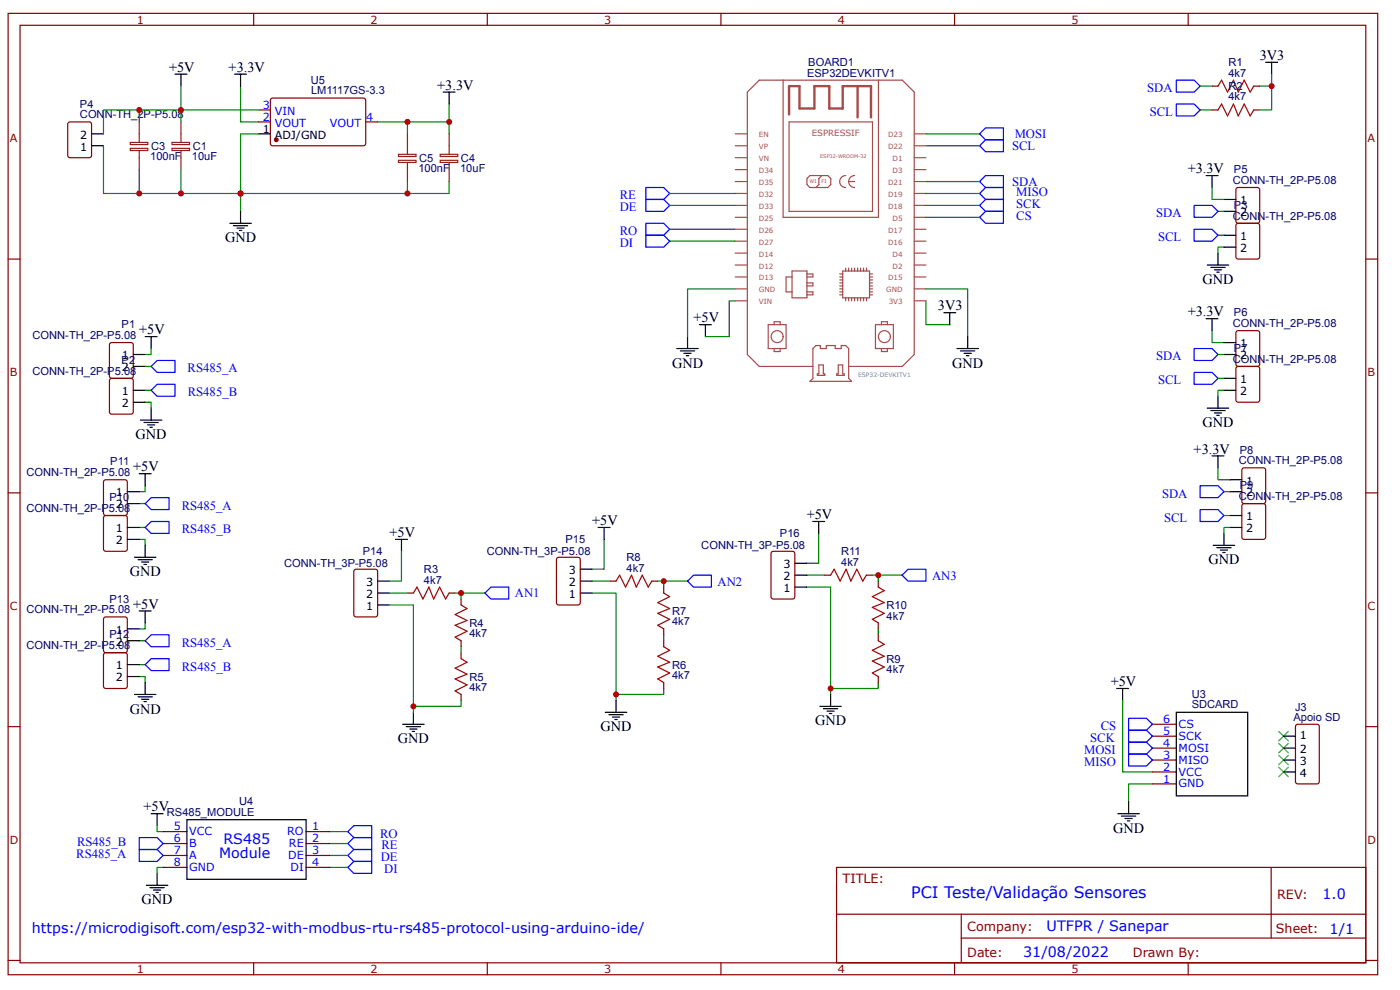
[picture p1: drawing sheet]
<svg xmlns="http://www.w3.org/2000/svg" width="297mm" height="210mm" viewBox="0 0 297 210" stroke-linecap="round" stroke-linejoin="round" font-family="sans-serif">
<g fill="none" stroke="#800" stroke-width=".25">
<path d="M1.7 2.8h290.6v203.9h-290.6zM4.3 5.4h285.5v198.7h-285.5zM53.8 2.8v2.6M103.4 2.8v2.6M152.9 2.8v2.6M202.5 2.8v2.6M252.1 2.8v2.6M257.1 18.3h1.3M266 18.3h1.2M14.5 26l.4-.2h4l.4 .3 .1 6.8-.2 .4-4.3 .1-.4-.2-.1-6.8zM57.5 20.9l.4-.1h19.4l.3 .5-.1 9.3-.4 .3h-19.4l-.3-.5v-9.1zM257.1 23.3h1.3"/>
<path d="M262.3 39.9l.4-.1h4l.5 .2v6.8l-.2 .5h-4.3l-.4-.2-.1-6.8zM266 23.3h1.2M1.7 54.9h2.6M262.3 47.5l.4-.2h4l.5 .3v6.8l-.2 .4-4.3 .1-.4-.2-.1-6.9zM289.8 54.9h2.5M23.4 72.8l.3-.2h4.1l.4 .3 .1 6.8-.3 .4-4.3 .1-.4-.2-.1-6.9zM262.3 70.2l.4-.1h4l.5 .2v6.9l-.2 .4-4.3 .1-.4-.2-.1-6.9zM262.3 77.8l.4-.1h4l.5 .2v6.9l-.2 .4-4.3 .1-.4-.3-.1-6.8zM23.4 80.4l.3-.2h4.1l.4 .2 .1 6.9-.3 .4-4.3 .1-.4-.2-.1-6.9zM263.6 99.3l.4-.1h4l.4 .2 .1 6.9-.2 .4-4.3 .1-.5-.3v-6.8zM1.7 104.5h2.6M263.6 106.9l.4-.1h4l.4 .2 .1 6.8-.2 .5-4.3 .1-.5-.3v-6.8z"/>
<path d="M289.8 104.5h2.5M1.7 154.1h2.6M244.5 158.6h5M244.5 156.1h5M244.5 153.6h5M275 153.7l.3-.1h4.1l.5 .3v11.8l-.3 .5h-4.3l-.4-.3-.1-11.8zM289.8 154.1h2.5M34.6 178.8h5.1M34.6 176.3h5.1M64.9 178.8h5.1M64.9 176.3h5.1M244.5 166.2h5"/>
<path d="M244.5 163.7h5M244.5 161.1h5M34.6 183.9h5.1M34.6 181.4h5.1M64.9 183.9h5.1M64.9 181.4h5.1M177.5 183.9h112.3v20.2h-112.3zM177.5 193.8h112.2M203.9 198.9h85.8M203.9 193.8v10.1M269.7 183.9v15M1.7 203.6h2.6"/>
<path d="M53.8 204.1v2.6M103.4 204.1v2.6M152.9 204.1v2.6M202.5 204.1v2.6M252.1 204.1v2.6M289.8 203.6h2.5"/>
</g>
<g fill="none" stroke="#080" stroke-width=".25">
<path d="M38.4 18.3v5h-8.9v2.5M51 18.3v7.5h3.8M254.6 18.3h2.5M267.2 18.3h2.6M269.8 15.7v7.6h-2.6M22 30.9v10.1h64.4M38.4 23.3v2.5M38.4 36v5M95.3 22.1v3.7h-15.2M196.4 38.5h11.4M196.4 30.9h11.4M196.4 28.4h11.4"/>
<path d="M254.6 23.3h2.5M257.1 39.8v2.5h2.6M142.1 48.6h13.9M142.1 41h13.9M142.1 43.5h13.9M142.1 51.1h13.9M196.4 41h11.4M196.4 43.5h11.4M196.4 46.1h11.4M258.4 49.9h1.3M258.4 44.8h1.3M259.7 52.4h-1.3v1.3"/>
<path d="M30.8 77.7h1.3M156 61.2h-10.1v10.2M156 63.8h-1.3v7.6h-5M196.4 63.8v5h5.1M196.4 61.2h8.9v10.2M257.1 70.1v2.5h2.6M258.4 75.2h1.3M30.8 85.3h1.3v1.2M30.8 82.7h1.3M258.4 99.2v2.5h2.5M258.4 80.2h1.3M259.7 82.7h-1.3v1.3"/>
<path d="M259.7 104.2h1.2M259.7 109.3h1.2M260.9 111.8h-1.2v1.3M238.2 148.5v15.2h6.3M33.3 175v1.3h1.3M70 178.8h3.8M70 176.3h3.8M244.5 166.2h-5.1v3.8M34.6 183.9h-1.3v1.3M70 183.9h3.8M70 181.4h3.8"/>
</g>
<g fill="none" stroke="#000" stroke-width=".25">
<path d="M37.1 15.7h2.6M38.4 15.7v2.6M49.8 15.7h2.5M51 15.7v2.6M268.5 13.2h2.5M269.8 13.2v2.5M19.4 30.9h2.6M19.4 28.4h2.6M255.9 37.2h2.5M257.1 37.2v2.6M256.1 56.2h4.6M256.9 56.7h3"/>
<path d="M257.6 57.2h1.6M258.1 57.7h.5M258.4 53.7v2.5M259.7 49.9h2.5M259.7 52.4h2.5M259.7 42.3h2.5M259.7 44.8h2.5M28.3 75.2h2.5M28.3 77.7h2.5M30.8 71.4h2.5M32.1 71.4v2.5M143.6 73.9h4.5"/>
<path d="M144.3 74.4h3.1M145.1 74.9h1.5M145.6 75.4h.5M145.9 71.4v2.5M148.4 68.8h2.5M149.7 68.8v2.6M200.2 66.3h2.6M201.5 66.3v2.5M203 73.9h4.6M203.8 74.4h3M204.5 74.9h1.5M205 75.4h.5"/>
<path d="M205.3 71.4v2.5M255.9 67.6h2.5M257.1 67.6v2.5M259.7 75.2h2.5M259.7 72.6h2.5M28.3 82.7h2.5M28.3 85.3h2.5M29.8 89.1h4.5M30.6 89.6h3M31.3 90.1h1.5M31.8 90.6h.5M32.1 86.5v2.6"/>
<path d="M256.1 86.5h4.6M256.9 87h3M257.1 96.7h2.6M257.6 87.5h1.6M258.1 88.1h.5M258.4 84v2.5M258.4 96.7v2.5M259.7 82.7h2.5M259.7 80.2h2.5M257.4 115.6h4.5M258.1 116.1h3.1M258.9 116.6h1.5"/>
<path d="M259.4 117.1h.5M259.7 113.1v2.5M260.9 101.7h2.6M260.9 104.2h2.6M260.9 109.3h2.6M260.9 111.8h2.6M236.9 146h2.5M238.2 146v2.5M249.5 151h15.2v17.7h-15.2zM272.3 156.1h2.5M272.3 158.6h2.5M32.1 172.5h2.5"/>
<path d="M33.3 172.5v2.5M39.7 173.8h25.2v12.6h-25.2zM237.2 172.5h4.5M237.9 173h3M238.7 173.5h1.5M239.2 174h.5M239.4 170v2.5M272.3 161.1h2.5M272.3 163.7h2.5M31.1 187.7h4.5M31.8 188.2h3M32.6 188.7h1.5"/>
<path d="M33.1 189.2h.5M33.3 185.2v2.5"/>
</g>
<g fill="#000">
<path d="M271.3 157.6l2 2zM273.3 157.6l-2 2z"/>
<path d="M271.3 155.1l2 2zM273.3 155.1l-2 2z"/>
<path d="M271.3 162.7l2 2zM273.3 162.7l-2 2z"/>
<path d="M271.3 160.1l2 2zM273.3 160.1l-2 2z"/>
</g>
<path d="M271.3 157.6l2 2M271.3 155.1l2 2M273.3 157.6l-2 2M273.3 155.1l-2 2M271.3 162.7l2 2M271.3 160.1l2 2M273.3 162.7l-2 2M273.3 160.1l-2 2" fill="none" stroke="#3c3" stroke-width=".25"/>
<g fill="none" stroke="#00f" stroke-width=".25">
<path d="M249.5 17h3.8l1.3 1.3-1.3 1.2h-3.8zM137 39.8h3.8l1.3 1.2-1.3 1.3h-3.8zM207.8 38.5l1.3-1.3h3.8v2.6h-3.8zM207.8 30.9l1.3-1.3h3.8v2.6h-3.8zM207.8 28.4l1.3-1.3h3.8v2.5h-3.8zM249.5 22.1h3.8l1.3 1.2-1.3 1.3h-3.8zM137 49.9h3.8l1.3 1.2-1.3 1.3h-3.8zM137 42.3h3.8l1.3 1.2-1.3 1.3h-3.8zM137 47.3h3.8l1.3 1.3-1.3 1.3h-3.8zM207.8 41l1.3-1.2h3.8v2.5h-3.8zM207.8 46.1l1.3-1.3h3.8v2.5h-3.8zM207.8 43.5l1.3-1.2h3.8v2.5h-3.8z"/>
<path d="M253.3 43.5h3.8l1.3 1.3-1.3 1.3h-3.8zM253.3 48.6h3.8l1.3 1.3-1.3 1.2h-3.8zM32.1 77.7l1.2-1.3h3.8v2.6h-3.8zM253.3 79h3.8l1.3 1.2-1.3 1.3h-3.8zM253.3 73.9h3.8l1.3 1.3-1.3 1.2h-3.8zM32.1 82.7l1.2-1.2h3.8v2.5h-3.8zM254.6 108h3.8l1.3 1.3-1.3 1.3h-3.8zM254.6 103h3.8l1.3 1.2-1.3 1.3h-3.8zM239.4 157.3h3.8l1.3 1.3-1.3 1.3h-3.8zM239.4 152.3h3.8l1.3 1.3-1.3 1.2h-3.8zM239.4 159.9h3.8l1.3 1.2-1.3 1.3h-3.8zM239.4 154.8h3.8l1.3 1.3-1.3 1.2h-3.8z"/>
<path d="M29.5 177.6h3.8l1.3 1.2-1.3 1.3h-3.8zM75.1 175h3.8v2.6h-3.8l-1.3-1.3zM75.1 177.6h3.8v2.5h-3.8l-1.3-1.3zM29.5 180.1h3.8l1.3 1.3-1.3 1.2h-3.8zM75.1 180.1h3.8v2.5h-3.8l-1.3-1.2zM75.1 182.6h3.8v2.6h-3.8l-1.3-1.3z"/>
</g>
<path d="M27.6 30.2h3.8v.5h-3.8zM27.6 31.5h3.8v.4h-3.8zM29.5 25.8v4.3M29.5 31.9v4.1M36.5 30.2h3.7v.5h-3.7zM36.5 31.5h3.7v.4h-3.7zM38.4 25.8v4.3M38.4 31.9v4.1" fill="none" stroke="#8d2323" stroke-width=".25"/>
<g fill="none" stroke="#a54b4b" stroke-width=".25">
<path d="M166.1 17v29.1h20.3v-29.1M156 38.5h2.5M156 36h2.5M156 33.4h2.5M156 30.9h2.5M156 28.4h2.5M167.4 25.8h17.7v19h-17.7zM171.8 37.2h3.8l.7 .7v1.2l-.7 .7h-3.8l-.6-.7v-1.2zM174.4 37.2l-.7 .7v1.2l-.6 .7M179.4 37.2a1.26 1.26 0 0 0-1.3 1.3 1.26 1.26 0 0 0 1.3 1.3M180 38.5a1.26 1.26 0 0 0 1.3 1.3M180 38.5h1.3"/>
<path d="M181.3 37.2a1.26 1.26 0 0 0-1.3 1.3M194 38.5h2.4M194 36h2.4M194 33.4h2.4M194 30.9h2.4M194 28.4h2.4M156 58.7h2.5M156 56.2h2.5M156 53.7h2.5M156 51.1h2.5M156 48.6h2.5M156 46.1h2.5"/>
<path d="M156 43.5h2.5M156 41h2.5M168 58.7h-1.2v3.2h1.2M168 57.5h3.2v5.6h-3.2zM171.2 58.1h1.3v.6h-1.3M171.2 60h1.3v.6h-1.3M178.1 58.7h.7M178.1 60h.7M178.1 58.1h.7M178.1 59.4h.7M178.8 57.5h5.7v5.6h-5.7zM179.4 56.8v.7"/>
<path d="M180 56.8v.7M180.7 56.8v.7M181.3 56.8v.7M181.9 56.8v.7M182.6 56.8v.7M183.2 56.8v.7M183.8 56.8v.7M184.5 58.7h.6M184.5 60h.6M184.5 58.1h.6M184.5 59.4h.6M194 58.7h2.4"/>
<path d="M194 56.2h2.4M194 53.7h2.4M194 51.1h2.4M194 48.6h2.4M194 46.1h2.4M194 43.5h2.4M194 41h2.4M156 63.8h2.5M156 61.2h2.5M163 68.8h3.8v5.1h-3.8zM164.2 68.8v-.6h1.3v.6M164.2 73.9v.6h1.3v-.6"/>
<path d="M171.2 61.9h1.3v.6h-1.3M172.5 77.7h-11.4l-2.6-2.5v-55.7l2.6-2.5h30.3l2.6 2.5v55.7l-2.6 2.5h-11.4M172.5 73.9l.6-.6h.9v.6h1.3v-.6h1.9v.6h1.3v-.6h.9l.6 .6v6.3l.7 .6h-8.9l.7-.6zM173.7 77.4h1v1.9h.3v.3h-1.6v-.3h.3zM177.8 77.4h1v1.9h.3v.3h-1.6v-.3h.3zM178.1 61.2h.7M178.1 61.9h.7M178.1 62.5h.7M178.1 60.6h.7M179.4 63.1v.7M180 63.1v.7M180.7 63.1v.7"/>
<path d="M181.3 63.1v.7M181.9 63.1v.7M182.6 63.1v.7M183.2 63.1v.7M183.8 63.1v.7M184.5 61.2h.6M184.5 61.9h.6M184.5 62.5h.6M184.5 60.6h.6M185.7 68.8h3.8v5.1h-3.8zM187 68.8v-.6h1.3v.6M187 73.9v.6h1.3v-.6"/>
<path d="M194 63.8h2.4M194 61.2h2.4"/>
<circle cx="164.9" cy="71.4" r="1.26"/>
<circle cx="187.6" cy="71.4" r="1.26"/>
</g>
<path d="M181.9 18.3v6.6M167.4 24.3v-6h2.2v4.7h3.2v-4.7h3.1v4.7h2.9v-4.7h6v6.6" fill="none" stroke="#a54b4b" stroke-width=".51"/>
<path d="M258.4 18.3l.8-1.3 1.2 2.5 1.3-2.5 1 2.5 1.3-2.5 1.2 2.5 .8-1.2M258.4 23.3l.8-1.2 1.2 2.5 1.3-2.5 1 2.5 1.3-2.5 1.2 2.5 .8-1.3" fill="none" stroke="#a00000" stroke-width=".25"/>
<circle cx="58.6" cy="29.6" r=".38" fill="#800"/>
<g fill="none" stroke="#800" stroke-width=".25">
<path d="M54.8 25.8h2.6M54.8 23.3h2.6M77.6 25.8h2.5M22.1 109.4l.4-.1h4l.4 .2 .1 6.9-.2 .4-4.3 .1-.5-.2v-6.9zM22.1 101.9l.4-.2h4l.4 .2 .1 6.9-.2 .4-4.3 .1-.5-.2v-6.9zM118.2 118.3l.4-.2h4l.5 .4v9.3l-.3 .4-4.2 .1-.5-.3-.1-9.3zM163.7 117l.4-.1h4l.5 .3v9.3l-.3 .5h-4.2l-.5-.3v-9.3zM22.1 138.5l.4-.1h4l.4 .2 .1 6.9-.2 .4-4.3 .1-.5-.3v-6.8zM22.1 130.9l.4-.1h4l.4 .2 .1 6.9-.2 .4-4.3 .1-.5-.2v-6.9zM75.2 120.8l.4-.1h4l.5 .3v9.3l-.3 .5h-4.2l-.5-.3v-9.3zM86.4 125.7h1.3M95.3 125.7h1.3"/>
<path d="M97.8 127v1.3M97.8 135.8v1.3M97.8 138.4v1.2M129.4 123.2h1.3M138.3 123.2h1.2M140.8 124.5v1.2M140.8 133.3v1.3M140.8 135.8v1.3M174.9 121.9h1.3M183.8 121.9h1.3M186.3 123.2v1.3M186.3 132.1v1.2"/>
<path d="M186.3 134.6v1.2M97.8 147.2v1.3M140.8 144.7v1.3M186.3 143.4v1.3"/>
<circle cx="58.6" cy="29.6" r=".38"/>
</g>
<g fill="none" stroke="#000" stroke-width=".25">
<path d="M94 19.5h2.6M95.3 19.5v2.6M54.8 28.4h2.6M48.8 47.3h4.5M49.5 47.8h3.1M50.3 48.4h1.5M50.8 48.9h.5M51 44.8v2.5M27 111.8h2.5M27 114.4h2.5M27 104.2h2.5M27 106.8h2.5"/>
<path d="M28.5 118.1h4.6M29.3 118.7h3M29.5 100.4h2.6M30 119.2h1.6M30.6 119.7h.5M30.8 100.4v2.6M30.8 115.6v2.5M83.9 114.4h2.5M85.2 114.4v2.5M126.9 111.8h2.5M128.2 111.8v2.6M168.6 119.4h2.6"/>
<path d="M172.4 110.6h2.5M173.7 110.6v2.5M27 133.3h2.5M27 135.8h2.5M29.5 129.5h2.6M30.8 129.5v2.6M80.1 125.7h2.5M80.1 128.3h2.5M80.1 123.2h2.5M123.1 125.7h2.5M123.1 123.2h2.5M123.1 120.7h2.5"/>
<path d="M168.6 121.9h2.6M168.6 124.5h2.6M27 140.9h2.5M27 143.4h2.5M28.5 147.2h4.6M29.3 147.7h3M30 148.2h1.6M30.6 148.7h.5M30.8 144.7v2.5M85.4 153.6h4.6M86.2 154.1h3M86.9 154.6h1.6"/>
<path d="M87.4 155.1h.6M87.7 151v2.6M128.4 151h4.6M129.2 151.5h3M129.9 152h1.5M130.4 152.5h.5M130.7 148.5v2.5M173.9 149.8h4.6M174.7 150.3h3M175.5 150.8h1.5M176 151.3h.5M176.2 147.2v2.6"/>
</g>
<g fill="none" stroke="#080" stroke-width=".25">
<path d="M29.5 23.3h-7.5v5.1M29.5 36v5M38.4 23.3h16.4M54.8 28.4h-3.8v16.4M86.4 38.5v2.5h8.9v-2.5M86.4 25.8v2.6M95.3 25.8v2.6M32.1 73.9v1.3h-1.3M29.5 114.4h1.3v1.2M29.5 111.8h1.3M29.5 106.8h1.3M30.8 103v1.2h-1.3"/>
<path d="M85.2 116.9v6.3h-2.6M128.2 114.4v6.3h-2.6M173.7 113.1v6.3h-2.5M29.5 135.8h1.3M30.8 132.1v1.2h-1.3M82.6 128.3h5.1v22.7M82.6 125.7h3.8M96.6 125.7h1.2v1.3M97.8 125.7h5.1M97.8 137.1v1.3M125.6 125.7h5.1v22.8M125.6 123.2h3.8"/>
<path d="M139.5 123.2h1.3v1.3M140.8 123.2h5.1M140.8 134.6v1.2M171.2 124.5h5v22.7M171.2 121.9h3.7M185.1 121.9h1.2v1.3M186.3 121.9h5.1M186.3 133.3v1.3M29.5 143.4h1.3v1.3M29.5 140.9h1.3M97.8 148.5v1.3h-10.1M140.8 146v1.2h-10.1"/>
<path d="M186.3 144.7v1.3h-10.1"/>
</g>
<path d="M84.5 32.7h3.8v.5h-3.8zM84.5 34h3.8v.4h-3.8zM86.4 28.4v4.3M86.4 34.4v4.1M93.4 32.7h3.7v.5h-3.7zM93.4 34h3.7v.4h-3.7zM95.3 28.4v4.3M95.3 34.4v4.1" fill="none" stroke="#8d2323" stroke-width=".25"/>
<path d="M32.1 105.5h3.8v2.5h-3.8l-1.3-1.2zM32.1 110.6h3.8v2.5h-3.8l-1.3-1.3zM32.1 134.6h3.8v2.5h-3.8l-1.3-1.3zM32.1 139.6h3.8v2.6h-3.8l-1.3-1.3zM102.9 125.7l1.2-1.2h3.8v2.5h-3.8zM145.9 123.2l1.2-1.3h3.8v2.6h-3.8zM191.4 121.9l1.2-1.2h3.8v2.5h-3.8z" fill="none" stroke="#00f" stroke-width=".25"/>
<path d="M87.7 125.7l.8-1.2 1.2 2.5 1.3-2.5 1 2.5 1.3-2.5 1.2 2.5 .8-1.3M97.8 128.3l1.3 .7-2.5 1.3 2.5 1.3-2.5 1 2.5 1.2-2.5 1.3 1.2 .7M97.8 139.6l1.3 .8-2.5 1.3 2.5 1.2-2.5 1 2.5 1.3-2.5 1.3 1.2 .7M130.7 123.2l.7-1.3 1.3 2.6 1.3-2.6 1 2.6 1.3-2.6 1.2 2.6 .8-1.3M140.8 137.1l1.3 .8-2.6 1.2 2.6 1.3-2.6 1 2.6 1.3-2.6 1.2 1.3 .8M140.8 125.7l1.3 .8-2.6 1.3 2.6 1.2-2.6 1 2.6 1.3-2.6 1.3 1.3 .7M176.2 121.9l.8-1.2 1.2 2.5 1.3-2.5 1 2.5 1.3-2.5 1.2 2.5 .8-1.3M186.3 135.8l1.3 .8-2.5 1.3 2.5 1.2-2.5 1 2.5 1.3-2.5 1.3 1.2 .7M186.3 124.5l1.3 .7-2.5 1.3 2.5 1.3-2.5 1 2.5 1.2-2.5 1.3 1.2 .8" fill="none" stroke="#a00000" stroke-width=".25"/>
<g fill="#c00">
<circle cx="38.4" cy="23.3" r=".63"/>
<circle cx="269.8" cy="18.3" r=".63"/>
<circle cx="86.4" cy="41" r=".63"/>
<circle cx="51" cy="41" r=".63"/>
<circle cx="95.3" cy="25.8" r=".63"/>
<circle cx="86.4" cy="25.8" r=".63"/>
<circle cx="38.4" cy="41" r=".63"/>
<circle cx="29.5" cy="23.3" r=".63"/>
<circle cx="29.5" cy="41" r=".63"/>
<circle cx="87.7" cy="149.8" r=".63"/>
<circle cx="97.8" cy="125.7" r=".63"/>
<circle cx="140.8" cy="123.2" r=".63"/>
<circle cx="130.7" cy="147.2" r=".63"/>
<circle cx="186.3" cy="121.9" r=".63"/>
<circle cx="176.2" cy="146" r=".63"/>
</g>
<text font-size="3.4" fill="#00f" x="193.3" y="190.4">PCI Teste/Validação Sensores</text>
<g font-size="3">
<text x="35.9" y="15.2">+5V</text>
<text x="48.5" y="15.2">+3.3V</text>
<text x="267.2" y="12.7">3V3</text>
<text x="92.8" y="19">+3.3V</text>
<text x="252" y="36.7">+3.3V</text>
<text x="47.7" y="51.4">GND</text>
<text x="199" y="65.8">3V3</text>
<text x="255.1" y="60.2">GND</text>
<text x="29.5" y="70.9">+5V</text>
<text x="147.1" y="68.3">+5V</text>
<text x="252" y="67.1">+3.3V</text>
<text x="142.6" y="77.9">GND</text>
<text x="202" y="77.9">GND</text>
<text x="28.8" y="93.1">GND</text>
<text x="255.1" y="90.6">GND</text>
<text x="28.3" y="99.9">+5V</text>
<text x="253.2" y="96.1">+3.3V</text>
<text x="82.6" y="113.8">+5V</text>
<text x="125.6" y="111.3">+5V</text>
<text x="171.2" y="110.1">+5V</text>
<text x="256.4" y="119.7">GND</text>
<text x="27.5" y="122.2">GND</text>
<text x="28.3" y="129">+5V</text>
<text x="235.6" y="145.5">+5V</text>
<text x="27.5" y="151.3">GND</text>
<text x="127.4" y="155.1">GND</text>
<text x="172.9" y="153.8">GND</text>
<text x="84.4" y="157.6">GND</text>
<text x="30.4" y="172">+5V</text>
<text x="236.1" y="176.6">GND</text>
<text x="30" y="191.7">GND</text>
</g>
<g font-size="3" fill="#00f">
<text x="47.4" y="178.8">RS485</text>
<text x="46.5" y="181.9">Module</text>
<text x="280.6" y="190.5">1.0</text>
<text x="6.8" y="197.8">https://microdigisoft.com/esp32-with-modbus-rtu-rs485-protocol-using-arduino-ide/</text>
<text x="222" y="197.4">UTFPR / Sanepar</text>
<text x="282.1" y="197.9">1/1</text>
<text x="217.1" y="203">31/08/2022</text>
</g>
<g font-size="2.7" fill="#00f">
<text x="243.4" y="19.5">SDA</text>
<text x="215.3" y="29.3">MOSI</text>
<text x="243.9" y="24.5">SCL</text>
<text x="214.7" y="31.8">SCL</text>
<text x="214.7" y="39.4">SDA</text>
<text x="215.6" y="41.6">MISO</text>
<text x="131.5" y="44.8">DE</text>
<text x="131.5" y="42.3">RE</text>
<text x="215.6" y="46.6">CS</text>
<text x="215.6" y="44.1">SCK</text>
<text x="245.3" y="46.1">SDA</text>
<text x="131.5" y="52.4">DI</text>
<text x="131.5" y="49.9">RO</text>
<text x="245.7" y="51.1">SCL</text>
<text x="245.3" y="76.4">SDA</text>
<text x="39.8" y="78.9">RS485_A</text>
<text x="245.7" y="81.5">SCL</text>
<text x="39.8" y="84">RS485_B</text>
<text x="246.5" y="105.5">SDA</text>
<text x="38.5" y="108">RS485_A</text>
<text x="38.6" y="113.1">RS485_B</text>
<text x="247" y="110.6">SCL</text>
<text x="152.2" y="124.1">AN2</text>
<text x="197.7" y="122.9">AN3</text>
<text x="109.2" y="126.7">AN1</text>
<text x="38.5" y="137.1">RS485_A</text>
<text x="38.6" y="142.2">RS485_B</text>
<text x="233.5" y="154.8">CS</text>
<text x="230" y="159.8">MOSI</text>
<text x="231.3" y="157.3">SCK</text>
<text x="230" y="162.4">MISO</text>
<text x="16.3" y="179.4">RS485_B</text>
<text x="80.6" y="177.6">RO</text>
<text x="16.2" y="181.9">RS485_A</text>
<text x="80.8" y="182.6">DE</text>
<text x="80.9" y="180.1">RE</text>
<text x="81.5" y="185.2">DI</text>
</g>
<g font-size="2.7" fill="#800">
<text x="178.7" y="187.2">TITLE:</text>
<text x="270.9" y="190.5">REV:</text>
<text x="205.2" y="197.4">Company:</text>
<text x="270.7" y="197.8">Sheet:</text>
<text x="205.2" y="202.9">Date:</text>
<text x="240.3" y="202.9">Drawn By:</text>
</g>
<g font-size="2.4" fill="#800">
<text x="29" y="5">1</text>
<text x="78.6" y="5">2</text>
<text x="128.2" y="5">3</text>
<text x="177.7" y="5">4</text>
<text x="227.3" y="5">5</text>
<text x="2.1" y="30.1">A</text>
<text x="290.1" y="30.1">A</text>
<text x="2.1" y="79.7">B</text>
<text x="290.1" y="79.7">B</text>
<text x="2.1" y="129.3">C</text>
<text x="290.1" y="129.3">C</text>
<text x="2.1" y="178.8">D</text>
<text x="290.1" y="178.8">D</text>
<text x="29" y="206.3">1</text>
<text x="78.6" y="206.3">2</text>
<text x="128.2" y="206.3">3</text>
<text x="177.7" y="206.3">4</text>
<text x="227.3" y="206.3">5</text>
</g>
<g font-size="2.4" fill="#000080">
<text x="65.9" y="17.8">U5</text>
<text x="171.2" y="16.2">ESP32DEVKITV1</text>
<text x="171.5" y="14">BOARD1</text>
<text x="260.6" y="16.2">4k7</text>
<text x="260.6" y="13.9">R1</text>
<text x="17" y="23">P4</text>
<text x="66" y="20">LM1117GS-3.3</text>
<text x="260.6" y="21.3">4k7</text>
<text x="260.6" y="19">R2</text>
<text x="17" y="25.1">CON</text>
<text x="22.2" y="25.1">N-TH_2P-P5.08</text>
<text x="31.9" y="34">100nF</text>
<text x="32" y="31.7">C3</text>
<text x="40.7" y="34">10uF</text>
<text x="40.9" y="31.7">C1</text>
<text x="88.9" y="34.2">C5</text>
<text x="97.8" y="34.2">C4</text>
<text x="88.8" y="36.6">100nF</text>
<text x="97.6" y="36.6">10uF</text>
<text x="261.5" y="39">CONN-TH_2P-P5.08</text>
<text x="261.8" y="36.7">P5</text>
<text x="261.5" y="46.6">CONN-TH_2P-P5.08</text>
<text x="261.8" y="44.3">P3</text>
<text x="6.9" y="71.9">CONN-TH_2P-P5.08</text>
<text x="25.8" y="69.6">P1</text>
<text x="261.5" y="69.3">CONN-TH_2P-P5.08</text>
<text x="261.8" y="67.1">P6</text>
<text x="25.8" y="77.2">P2</text>
<text x="261.5" y="76.9">CONN-TH_2P-P5.08</text>
<text x="261.8" y="74.7">P7</text>
<text x="6.9" y="79.5">CONN-TH_2P-P5.08</text>
<text x="5.6" y="101">CONN-TH_2P-P5.08</text>
<text x="23.4" y="98.7">P11</text>
<text x="262.8" y="98.4">CONN-TH_2P-P5.08</text>
<text x="263" y="96.1">P8</text>
<text x="23.2" y="106.3">P10</text>
<text x="262.8" y="106">CONN-TH_2P-P5.08</text>
<text x="263" y="103.7">P9</text>
<text x="5.6" y="108.5">CONN-TH_2P-P5.08</text>
<text x="165.5" y="113.8">P16</text>
<text x="77" y="117.6">P14</text>
<text x="103.3" y="117.6">CONN-TH_3P-P5.08</text>
<text x="120" y="115.1">P15</text>
<text x="132.9" y="118.9">R8</text>
<text x="148.8" y="116.4">CONN-TH_3P-P5.08</text>
<text x="178.5" y="119.9">4k7</text>
<text x="178.5" y="117.6">R11</text>
<text x="60.3" y="120.2">CONN-TH_3P-P5.08</text>
<text x="89.9" y="123.7">4k7</text>
<text x="89.9" y="121.4">R3</text>
<text x="132.9" y="121.2">4k7</text>
<text x="5.6" y="130">CONN-TH_2P-P5.08</text>
<text x="23.2" y="127.8">P13</text>
<text x="142.6" y="130.4">R7</text>
<text x="188.1" y="131.3">4k7</text>
<text x="188.1" y="129.1">R10</text>
<text x="5.6" y="137.6">CONN-TH_2P-P5.08</text>
<text x="23.2" y="135.3">P12</text>
<text x="99.6" y="135.1">4k7</text>
<text x="99.6" y="132.9">R4</text>
<text x="142.6" y="132.6">4k7</text>
<text x="142.6" y="144">4k7</text>
<text x="142.6" y="141.7">R6</text>
<text x="188.1" y="142.7">4k7</text>
<text x="188.1" y="140.5">R9</text>
<text x="99.6" y="146.5">4k7</text>
<text x="99.6" y="144.3">R5</text>
<text x="252.8" y="148.1">U3</text>
<text x="252.8" y="150.2">SDCARD</text>
<text x="274.4" y="152.8">Apoio SD</text>
<text x="274.8" y="150.7">J3</text>
<text x="35.4" y="173">RS485_MODULE</text>
<text x="50.8" y="170.7">U4</text>
</g>
<g font-size="2.4" fill="#00f">
<text x="55.7" y="23.1">3</text>
<text x="55.7" y="25.6">2</text>
<text x="58.3" y="26.9">VOUT</text>
<text x="58.3" y="24.3">VIN</text>
<text x="70" y="26.9">VOUT</text>
<text x="77.7" y="25.6">4</text>
<text x="246.8" y="153.3">6</text>
<text x="246.8" y="155.8">5</text>
<text x="250.1" y="154.3">CS</text>
<text x="246.8" y="160.9">3</text>
<text x="246.8" y="158.4">4</text>
<text x="250.1" y="161.9">MISO</text>
<text x="250.1" y="159.4">MOSI</text>
<text x="250.1" y="156.8">SCK</text>
<text x="246.8" y="165.9">1</text>
<text x="246.8" y="163.4">2</text>
<text x="250.1" y="167">GND</text>
<text x="250.1" y="164.4">VCC</text>
<text x="36.9" y="178.6">6</text>
<text x="36.9" y="176.1">5</text>
<text x="40.2" y="179.6">B</text>
<text x="40.2" y="177.1">VCC</text>
<text x="60.9" y="177.1">RO</text>
<text x="61.3" y="179.6">RE</text>
<text x="66.2" y="176.1">1</text>
<text x="66.2" y="178.6">2</text>
<text x="36.9" y="183.6">8</text>
<text x="36.9" y="181.1">7</text>
<text x="40.2" y="184.7">GND</text>
<text x="40.2" y="182.1">A</text>
<text x="61.1" y="182.1">DE</text>
<text x="61.6" y="184.7">DI</text>
<text x="66.2" y="183.6">4</text>
<text x="66.2" y="181.1">3</text>
</g>
<g font-size="2.4">
<text x="17" y="29.4">2</text>
<text x="55.7" y="28.1">1</text>
<text x="58.3" y="29.4">ADJ/GND</text>
<text x="17" y="31.9">1</text>
<text x="263.1" y="43.3">1</text>
<text x="263.1" y="45.8">2</text>
<text x="263.1" y="50.9">1</text>
<text x="263.1" y="53.4">2</text>
<text x="25.8" y="76.2">1</text>
<text x="263.1" y="73.6">1</text>
<text x="263.1" y="76.2">2</text>
<text x="25.8" y="78.7">2</text>
<text x="25.8" y="83.8">1</text>
<text x="263.1" y="81.2">1</text>
<text x="263.1" y="83.8">2</text>
<text x="25.8" y="86.3">2</text>
<text x="24.6" y="105.3">1</text>
<text x="24.6" y="107.8">2</text>
<text x="264.4" y="102.7">1</text>
<text x="264.4" y="105.3">2</text>
<text x="24.6" y="112.8">1</text>
<text x="264.4" y="110.3">1</text>
<text x="264.4" y="112.8">2</text>
<text x="24.6" y="115.4">2</text>
<text x="77.7" y="124.2">3</text>
<text x="120.7" y="124.2">2</text>
<text x="120.7" y="121.7">3</text>
<text x="166.2" y="123">2</text>
<text x="166.2" y="125.5">1</text>
<text x="166.2" y="120.4">3</text>
<text x="77.7" y="129.3">1</text>
<text x="77.7" y="126.7">2</text>
<text x="120.7" y="126.7">1</text>
<text x="24.6" y="134.3">1</text>
<text x="24.6" y="136.9">2</text>
<text x="24.6" y="141.9">1</text>
<text x="24.6" y="144.4">2</text>
<text x="275.8" y="156.6">1</text>
<text x="275.8" y="159.6">2</text>
<text x="275.8" y="162.1">3</text>
<text x="275.8" y="164.7">4</text>
</g>
<text font-size="1.8" fill="#a54b4b" x="172.2" y="28.9">ESPRESSIF</text>
<g font-size="1.5" fill="#a54b4b">
<text x="161" y="29.1">EN</text>
<text x="188.4" y="29.1">D23</text>
<text x="161" y="31.7">VP</text>
<text x="161" y="34.2">VN</text>
<text x="188.4" y="31.7">D22</text>
<text x="189.4" y="34.2">D1</text>
<text x="161" y="36.7">D34</text>
<text x="161" y="39.2">D35</text>
<text x="161" y="41.8">D32</text>
<text x="188.4" y="41.8">D19</text>
<text x="188.4" y="39.2">D21</text>
<text x="189.4" y="36.7">D3</text>
<text x="161" y="44.3">D33</text>
<text x="161" y="46.8">D25</text>
<text x="188.4" y="44.3">D18</text>
<text x="189.4" y="46.8">D5</text>
<text x="161" y="49.4">D26</text>
<text x="161" y="51.9">D27</text>
<text x="188.4" y="51.9">D16</text>
<text x="188.4" y="49.4">D17</text>
<text x="161" y="54.4">D14</text>
<text x="161" y="56.9">D12</text>
<text x="161" y="59.5">D13</text>
<text x="188.4" y="59.5">D15</text>
<text x="189.4" y="56.9">D2</text>
<text x="189.4" y="54.4">D4</text>
<text x="161" y="62">GND</text>
<text x="161" y="64.5">VIN</text>
<text x="188" y="62">GND</text>
<text x="188.5" y="64.5">3V3</text>
</g>
<text font-size="1.3" fill="#838383" x="182" y="80">ESP32-DEVKITV1</text>
<g font-size="1" fill="#a54b4b">
<text x="174" y="33.6">ESP32-WROOM-32</text>
<text x="171.8" y="38.9">WI</text>
<text x="174.3" y="38.9">FI</text>
</g>
</svg>
